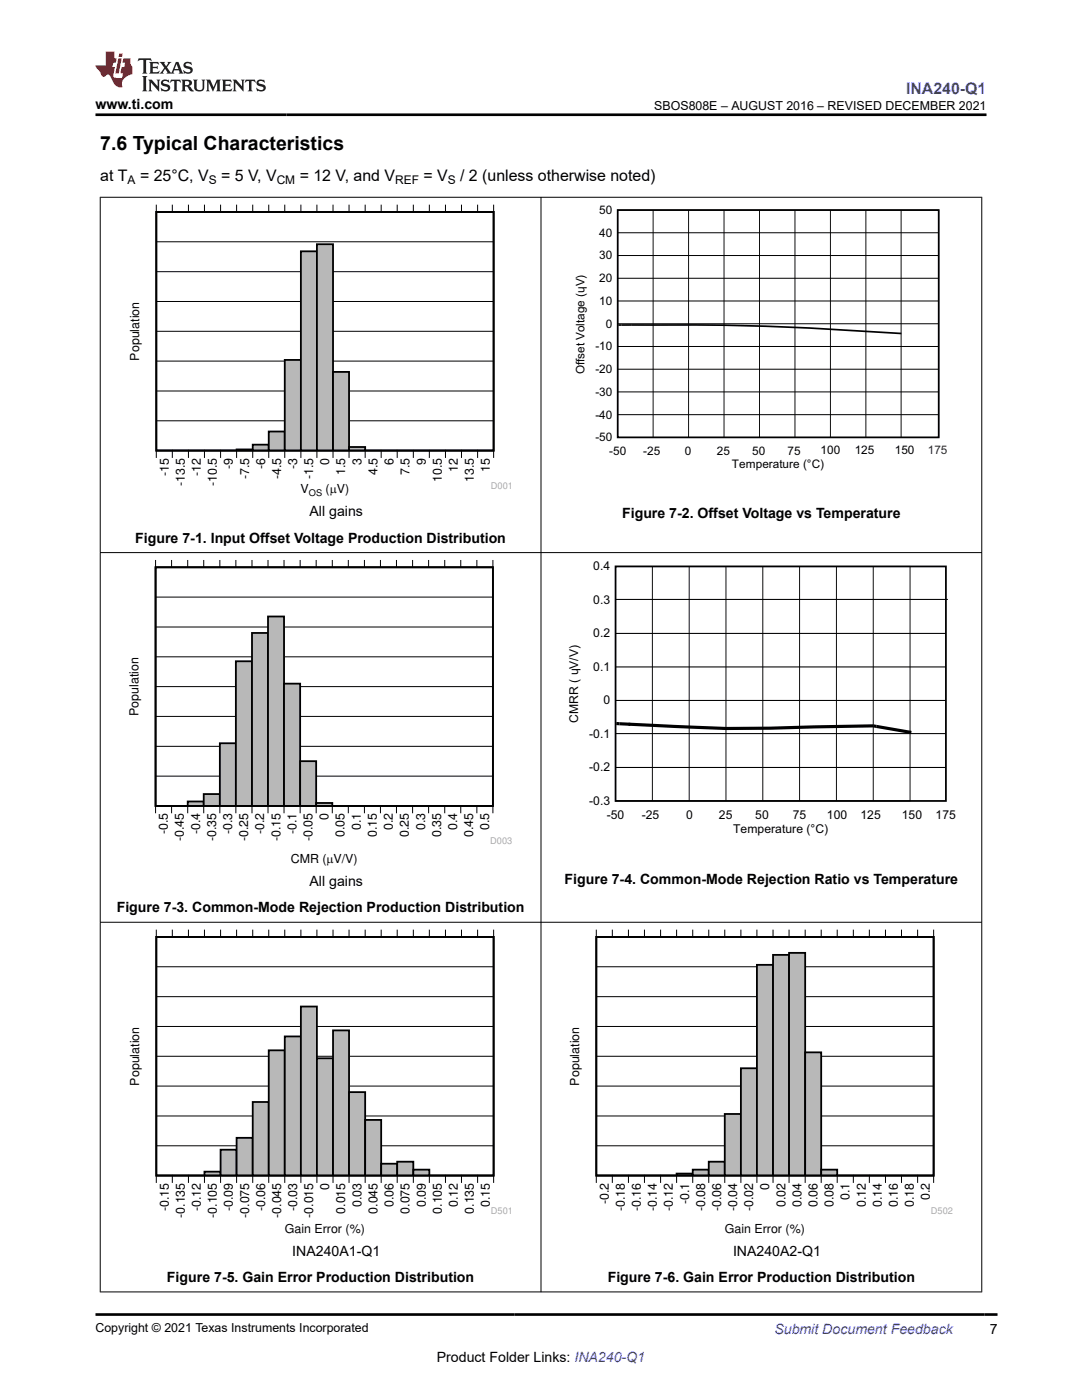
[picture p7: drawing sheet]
<svg xmlns="http://www.w3.org/2000/svg" width="216mm" height="279mm" viewBox="0 0 216 279" stroke-linecap="round" stroke-linejoin="round" font-family="sans-serif">
<path d="M31.2 42.3h67.3v47.6h-67.3zM47.2 89.8v-.1h3.2v.1" fill="none" stroke="#000" stroke-width=".36"/>
<g fill="none" stroke="#000" stroke-width=".2">
<path d="M31.2 40.8v1.5h67.3v-1.5M31.2 54.2h67.3M31.2 48.3h67.3M34.4 40.8v1.5M37.6 40.8v1.5M40.8 40.8v1.5M44 40.8v1.5M47.2 40.8v1.5M50.4 40.8v1.5M53.6 40.8v1.5M56.8 40.8v1.5M60 40.8v1.5"/>
<path d="M63.2 40.8v1.5M66.5 40.8v1.5M69.6 40.8v1.5M72.9 40.8v1.5M76.1 40.8v1.5M79.3 40.8v1.5M82.5 40.8v1.5M85.7 40.8v1.5M88.9 40.8v1.5M92.1 40.8v1.5M95.3 40.8v1.5M31.2 78h67.3"/>
<path d="M31.2 72.1h67.3M31.2 66.1h67.3M31.2 60.2h67.3M31.2 91.4v-1.5h67.3v1.5M31.2 84h67.3M34.4 89.9v1.5M37.6 89.9v1.5M40.8 89.9v1.5M44 89.9v1.5M47.2 89.9v1.5M50.4 89.9v1.5M53.6 89.9v1.5"/>
<path d="M56.8 89.9v1.5M60 89.9v1.5M63.2 89.9v1.5M66.5 89.9v1.5M69.6 89.9v1.5M72.9 89.9v1.5M76.1 89.9v1.5M79.3 89.9v1.5M82.5 89.9v1.5M85.7 89.9v1.5M88.9 89.9v1.5M92.1 89.9v1.5"/>
<path d="M95.3 89.9v1.5"/>
</g>
<path d="M47.2 89.8h3.2" fill="none" stroke="#b8b8b8" stroke-width=".2"/>
<path d="M50.4 88.7h3.2v1.1h-3.2z" fill-rule="evenodd" fill="#b8b8b8"/>
<path d="M50.4 89.8v-1.1h3.2v1.1" fill="none" stroke="#000" stroke-width=".36"/>
<path d="M53.6 86.1h3.2v3.7h-3.2z" fill-rule="evenodd" fill="#b8b8b8"/>
<path d="M53.6 89.8v-3.7h3.2v3.7" fill="none" stroke="#000" stroke-width=".36"/>
<path d="M56.8 71.8h3.2v18h-3.2z" fill-rule="evenodd" fill="#b8b8b8"/>
<path d="M56.8 89.8v-18h3.2v18" fill="none" stroke="#000" stroke-width=".36"/>
<path d="M60 50.2h3.2v39.6h-3.2z" fill-rule="evenodd" fill="#b8b8b8"/>
<path d="M60 89.8v-39.6h3.2v39.6" fill="none" stroke="#000" stroke-width=".36"/>
<path d="M63.2 48.7h3.3v41.1h-3.3z" fill-rule="evenodd" fill="#b8b8b8"/>
<path d="M63.2 89.8v-41.1h3.3v41.1" fill="none" stroke="#000" stroke-width=".36"/>
<path d="M66.5 74.2h3.1v15.6h-3.1z" fill-rule="evenodd" fill="#b8b8b8"/>
<path d="M66.5 89.8v-15.6h3.1v15.6" fill="none" stroke="#000" stroke-width=".36"/>
<path d="M69.6 89.2h3.3v.6h-3.3z" fill-rule="evenodd" fill="#b8b8b8"/>
<path d="M31.2 42.3h67.3v47.6h-67.3zM69.6 89.8v-.6h3.3v.6M31 113.2h67.4v47.6h-67.4z" fill="none" stroke="#000" stroke-width=".36"/>
<path d="M123.3 41.9h64v45.4h-64z" fill="none" stroke="#000" stroke-width=".34"/>
<g fill="none" stroke="#000" stroke-width=".2">
<path d="M123.3 41.9h64v45.4h-64zM123.3 55.5h64M123.3 51h64M123.3 46.5h64M130.3 41.9v45.4M137.4 41.9v45.4M144.5 41.9v45.4M151.6 41.9v45.4M158.6 41.9v45.4M165.7 41.9v45.4M172.8 41.9v45.4M179.8 41.9v45.4"/>
<path d="M123.3 78.2h64M123.3 73.7h64M123.3 69.1h64M123.3 64.6h64M123.3 60.1h64M123.3 82.8h64M31 111.8v1.4h67.4v-1.4M31 119.2h67.4M34.2 111.8v1.4M37.5 111.8v1.4M40.7 111.8v1.4M43.9 111.8v1.4"/>
<path d="M47.1 111.8v1.4M50.3 111.8v1.4M53.5 111.8v1.4M56.7 111.8v1.4M59.9 111.8v1.4M63.1 111.8v1.4M66.3 111.8v1.4M69.5 111.8v1.4M72.7 111.8v1.4M75.9 111.8v1.4M79.1 111.8v1.4M82.3 111.8v1.4"/>
<path d="M85.5 111.8v1.4M88.7 111.8v1.4M91.9 111.8v1.4M95.2 111.8v1.4M31 137h67.4M31 131.1h67.4M31 125.1h67.4M31 154.9h67.4M31 148.9h67.4M31 143h67.4M31 162.3v-1.5h67.4v1.5M34.2 160.8v1.5"/>
<path d="M37.5 160.8v1.5M40.7 160.8v1.5M43.9 160.8v1.5M47.1 160.8v1.5M50.3 160.8v1.5M53.5 160.8v1.5M56.7 160.8v1.5M59.9 160.8v1.5M63.1 160.8v1.5M66.3 160.8v1.5M69.5 160.8v1.5M72.7 160.8v1.5"/>
<path d="M75.9 160.8v1.5M79.1 160.8v1.5M82.3 160.8v1.5M85.5 160.8v1.5M88.7 160.8v1.5M91.9 160.8v1.5M95.2 160.8v1.5"/>
</g>
<path d="M123.4 64.9a823.4 823.4 0 0 1 38.1 .6l18.4 1.1" fill="none" stroke="#000" stroke-width=".32"/>
<path d="M37.5 160h3.2v.7h-3.2z" fill-rule="evenodd" fill="#b8b8b8"/>
<path d="M37.5 160.7v-.7h3.2v.7" fill="none" stroke="#000" stroke-width=".36"/>
<path d="M40.7 158.5h3.2v2.2h-3.2z" fill-rule="evenodd" fill="#b8b8b8"/>
<path d="M40.7 160.7v-2.2h3.2v2.2" fill="none" stroke="#000" stroke-width=".36"/>
<path d="M43.9 148.3h3.2v12.4h-3.2z" fill-rule="evenodd" fill="#b8b8b8"/>
<path d="M43.9 160.7v-12.4h3.2v12.4" fill="none" stroke="#000" stroke-width=".36"/>
<path d="M47.1 132h3.2v28.7h-3.2z" fill-rule="evenodd" fill="#b8b8b8"/>
<path d="M47.1 160.7v-28.7h3.2v28.7" fill="none" stroke="#000" stroke-width=".36"/>
<path d="M50.3 126.3h3.2v34.4h-3.2z" fill-rule="evenodd" fill="#b8b8b8"/>
<path d="M50.3 160.7v-34.4h3.2v34.4" fill="none" stroke="#000" stroke-width=".36"/>
<path d="M53.5 123h3.2v37.7h-3.2z" fill-rule="evenodd" fill="#b8b8b8"/>
<path d="M53.5 160.7v-37.7h3.2v37.7" fill="none" stroke="#000" stroke-width=".36"/>
<path d="M56.7 136.4h3.2v24.3h-3.2z" fill-rule="evenodd" fill="#b8b8b8"/>
<path d="M56.7 160.7v-24.3h3.2v24.3" fill="none" stroke="#000" stroke-width=".36"/>
<path d="M59.9 151.9h3.2v8.8h-3.2z" fill-rule="evenodd" fill="#b8b8b8"/>
<path d="M59.9 160.7v-8.8h3.2v8.8" fill="none" stroke="#000" stroke-width=".36"/>
<path d="M63.1 160.2h3.2v.5h-3.2z" fill-rule="evenodd" fill="#b8b8b8"/>
<path d="M31 113.2h67.4v47.6h-67.4zM63.1 160.7v-.5h3.2v.5" fill="none" stroke="#000" stroke-width=".36"/>
<path d="M113 112.1h77.7v54.6h-77.7z" fill-rule="evenodd" fill="#fff"/>
<path d="M122.8 113h65.9v46.8h-65.9z" fill="none" stroke="#000" stroke-width=".35"/>
<g fill="none" stroke="#000" stroke-width=".2">
<path d="M122.8 113h58.8v46.8h-58.8zM122.8 119.6h66.3M130.2 113v46.9M137.5 113v46.9M144.9 113v46.9M152.2 113v46.9M159.6 113v46.9M166.9 113v46.9M174.2 113v46.9M122.8 139.8h65.9M122.8 133.1h65.9M122.8 126.4h65.9"/>
<path d="M122.8 153.2h65.9M122.8 146.4h65.9M31.2 185.5v1.5h67.3v-1.5M31.2 198.9h67.3M31.2 192.9h67.3M34.4 185.5v1.5M37.6 185.5v1.5M40.8 185.5v1.5M44 185.5v1.5M47.2 185.5v1.5M50.4 185.5v1.5M53.6 185.5v1.5"/>
<path d="M56.8 185.5v1.5M60 185.5v1.5M63.2 185.5v1.5M66.5 185.5v1.5M69.6 185.5v1.5M72.9 185.5v1.5M76.1 185.5v1.5M79.3 185.5v1.5M82.5 185.5v1.5M85.7 185.5v1.5M88.9 185.5v1.5M92.1 185.5v1.5"/>
<path d="M95.3 185.5v1.5M31.2 216.8h67.3M31.2 210.8h67.3M31.2 204.9h67.3M31.2 236.1v-1.5h67.3v1.5M31.2 228.7h67.3M31.2 222.7h67.3M34.4 234.6v1.5M37.6 234.6v1.5M40.8 234.6v1.5M44 234.6v1.5M47.2 234.6v1.5"/>
<path d="M50.4 234.6v1.5M53.6 234.6v1.5M56.8 234.6v1.5M60 234.6v1.5M63.2 234.6v1.5M66.5 234.6v1.5M69.6 234.6v1.5M72.9 234.6v1.5M76.1 234.6v1.5M79.3 234.6v1.5M82.5 234.6v1.5M85.7 234.6v1.5"/>
<path d="M88.9 234.6v1.5M92.1 234.6v1.5M95.3 234.6v1.5"/>
</g>
<path d="M123 144.4l7.2 .4a328.9 328.9 0 0 0 32.3 .3l11.7-.2 7.7 1.3M125.4 144.6h.4" fill="none" stroke="#000" stroke-width=".59"/>
<path d="M31.2 187h67.3v47.6h-67.3z" fill="none" stroke="#000" stroke-width=".36"/>
<path d="M40.8 233.8h3.2v.7h-3.2z" fill-rule="evenodd" fill="#b8b8b8"/>
<path d="M40.8 234.5v-.7h3.2v.7" fill="none" stroke="#000" stroke-width=".36"/>
<path d="M44 229.5h3.2v5h-3.2z" fill-rule="evenodd" fill="#b8b8b8"/>
<path d="M44 234.5v-5h3.2v5" fill="none" stroke="#000" stroke-width=".36"/>
<path d="M47.2 227.1h3.2v7.4h-3.2z" fill-rule="evenodd" fill="#b8b8b8"/>
<path d="M47.2 234.5v-7.4h3.2v7.4" fill="none" stroke="#000" stroke-width=".36"/>
<path d="M50.4 219.9h3.2v14.6h-3.2z" fill-rule="evenodd" fill="#b8b8b8"/>
<path d="M50.4 234.5v-14.6h3.2v14.6" fill="none" stroke="#000" stroke-width=".36"/>
<path d="M53.6 209.6h3.2v24.9h-3.2z" fill-rule="evenodd" fill="#b8b8b8"/>
<path d="M53.6 234.5v-24.9h3.2v24.9" fill="none" stroke="#000" stroke-width=".36"/>
<path d="M56.8 206.8h3.2v27.7h-3.2z" fill-rule="evenodd" fill="#b8b8b8"/>
<path d="M56.8 234.5v-27.7h3.2v27.7" fill="none" stroke="#000" stroke-width=".36"/>
<path d="M60 200.9h3.2v33.6h-3.2z" fill-rule="evenodd" fill="#b8b8b8"/>
<path d="M60 234.5v-33.6h3.2v33.6" fill="none" stroke="#000" stroke-width=".36"/>
<path d="M63.2 211.2h3.3v23.3h-3.3z" fill-rule="evenodd" fill="#b8b8b8"/>
<path d="M63.2 234.5v-23.3h3.3v23.3" fill="none" stroke="#000" stroke-width=".36"/>
<path d="M66.5 205.6h3.1v28.9h-3.1z" fill-rule="evenodd" fill="#b8b8b8"/>
<path d="M66.5 234.5v-28.9h3.1v28.9" fill="none" stroke="#000" stroke-width=".36"/>
<path d="M69.6 218h3.3v16.5h-3.3z" fill-rule="evenodd" fill="#b8b8b8"/>
<path d="M69.6 234.5v-16.5h3.3v16.5" fill="none" stroke="#000" stroke-width=".36"/>
<path d="M72.9 223.5h3.2v11h-3.2z" fill-rule="evenodd" fill="#b8b8b8"/>
<path d="M72.9 234.5v-11h3.2v11" fill="none" stroke="#000" stroke-width=".36"/>
<path d="M76.1 232.2h3.2v2.3h-3.2z" fill-rule="evenodd" fill="#b8b8b8"/>
<path d="M76.1 234.5v-2.3h3.2v2.3" fill="none" stroke="#000" stroke-width=".36"/>
<path d="M79.3 231.8h3.2v2.7h-3.2z" fill-rule="evenodd" fill="#b8b8b8"/>
<path d="M79.3 234.5v-2.7h3.2v2.7" fill="none" stroke="#000" stroke-width=".36"/>
<path d="M82.5 233.4h3.2v1.1h-3.2z" fill-rule="evenodd" fill="#b8b8b8"/>
<path d="M31.2 187h67.3v47.6h-67.3zM119 187h67.3v47.6h-67.3zM82.5 234.5v-1.1h3.2v1.1M135 234.5v-.3h3.2v.3" fill="none" stroke="#000" stroke-width=".36"/>
<g fill="none" stroke="#000" stroke-width=".2">
<path d="M119 185.5v1.5h67.3v-1.5M119 198.9h67.3M119 192.9h67.3M122.2 185.5v1.5M125.4 185.5v1.5M128.6 185.5v1.5M131.8 185.5v1.5M135 185.5v1.5M138.2 185.5v1.5M141.4 185.5v1.5M144.6 185.5v1.5M147.8 185.5v1.5"/>
<path d="M151 185.5v1.5M154.2 185.5v1.5M157.4 185.5v1.5M160.7 185.5v1.5M163.9 185.5v1.5M167.1 185.5v1.5M170.3 185.5v1.5M173.5 185.5v1.5M176.7 185.5v1.5M179.9 185.5v1.5M183.1 185.5v1.5M119 216.8h67.3"/>
<path d="M119 210.8h67.3M119 204.9h67.3M119 236.1v-1.5h67.3v1.5M119 228.7h67.3M119 222.7h67.3M122.2 234.6v1.5M125.4 234.6v1.5M128.6 234.6v1.5M131.8 234.6v1.5M135 234.6v1.5M138.2 234.6v1.5M141.4 234.6v1.5"/>
<path d="M144.6 234.6v1.5M147.8 234.6v1.5M151 234.6v1.5M154.2 234.6v1.5M157.4 234.6v1.5M160.7 234.6v1.5M163.9 234.6v1.5M167.1 234.6v1.5M170.3 234.6v1.5M173.5 234.6v1.5M176.7 234.6v1.5M179.9 234.6v1.5"/>
<path d="M183.1 234.6v1.5"/>
</g>
<path d="M135 234.4h3.2" fill="none" stroke="#b8b8b8" stroke-width=".3"/>
<path d="M138.2 233.4h3.2v1.1h-3.2z" fill-rule="evenodd" fill="#b8b8b8"/>
<path d="M138.2 234.5v-1.1h3.2v1.1" fill="none" stroke="#000" stroke-width=".36"/>
<path d="M141.4 231.8h3.2v2.7h-3.2z" fill-rule="evenodd" fill="#b8b8b8"/>
<path d="M141.4 234.5v-2.7h3.2v2.7" fill="none" stroke="#000" stroke-width=".36"/>
<path d="M144.6 222.3h3.2v12.2h-3.2z" fill-rule="evenodd" fill="#b8b8b8"/>
<path d="M144.6 234.5v-12.2h3.2v12.2" fill="none" stroke="#000" stroke-width=".36"/>
<path d="M147.8 213.2h3.2v21.3h-3.2z" fill-rule="evenodd" fill="#b8b8b8"/>
<path d="M147.8 234.5v-21.3h3.2v21.3" fill="none" stroke="#000" stroke-width=".36"/>
<path d="M151 192.6h3.2v41.9h-3.2z" fill-rule="evenodd" fill="#b8b8b8"/>
<path d="M151 234.5v-41.9h3.2v41.9" fill="none" stroke="#000" stroke-width=".36"/>
<path d="M154.2 190.6h3.2v43.9h-3.2z" fill-rule="evenodd" fill="#b8b8b8"/>
<path d="M154.2 234.5v-43.9h3.2v43.9" fill="none" stroke="#000" stroke-width=".36"/>
<path d="M157.4 190.2h3.3v44.3h-3.3z" fill-rule="evenodd" fill="#b8b8b8"/>
<path d="M157.4 234.5v-44.3h3.3v44.3" fill="none" stroke="#000" stroke-width=".36"/>
<path d="M160.7 210h3.2v24.5h-3.2z" fill-rule="evenodd" fill="#b8b8b8"/>
<path d="M160.7 234.5v-24.5h3.2v24.5" fill="none" stroke="#000" stroke-width=".36"/>
<path d="M163.9 233.4h3.2v1.1h-3.2z" fill-rule="evenodd" fill="#b8b8b8"/>
<path d="M119 187h67.3v47.6h-67.3zM163.9 234.5v-1.1h3.2v1.1" fill="none" stroke="#000" stroke-width=".36"/>
<path d="M19.9 39.4h176.1M20 39.3v218.6M107.9 39.3v218.6M195.9 39.3v218.6M19.9 110.3h176.1M19.9 184.1h176.1M19.9 257.8h176.1" fill="none" stroke="#000" stroke-width=".2"/>
<path d="M27.7 11.6l-.2 .6 .5-.2h.6v.1v2.2l-.2 .4h1l-.2-.4v-2.2v-.1h.5l.5 .2-.1-.6zM29.8 12.4l.2 .3v1.6l-.2 .4h1.9l.1-.6a1.08 1.08 0 0 1-1.3 .2v-.7h.6l.4 .2v-.7l-.4 .2h-.6v-.5l.2-.2a1 1 0 0 1 1 .3l-.1-.5zM31.8 12.4l1 1.1-1 1.2h.9l-.2-.2 .4-.8 .5 .8-.2 .2h1.6l-.2-.2 .1-.5h1l.1 .5-.1 .2h.9l-.2-.4-.8-1.9h-.5l-1 2.1-.8-1.1 .9-1h-.8l.2 .2-.5 .6-.3-.6 .1-.2zM35.2 12.8l.4 1h-.8zM36.8 12.5a.65 .65 0 0 0-.2 .7 .65 .65 0 0 0 .6 .5l.7 .1 .1 .3a.79 .79 0 0 1-.7 .4 .79 .79 0 0 1-.7-.5l.1 .7 .2-.1a.93 .93 0 0 0 1.1 0 .93 .93 0 0 0 .4-.9 1.46 1.46 0 0 0-1.2-.6l-.1-.3a1.09 1.09 0 0 1 1.2 .2l-.2-.6-.1 .1-.6-.2zM28.4 15.2l.2 .4v2.2l-.2 .4h1l-.2-.4v-2.2l.2-.4zM29.6 15.9l.2 .4v1.5l-.2 .4h.8l-.3-.4v-1.3l1.7 1.8v-2l.2-.4h-.8l.2 .2 .1 1.1-1.2-1.3zM32.3 16a.65 .65 0 0 0-.2 .8 .65 .65 0 0 0 .7 .4l.6 .2 .1 .2a.79 .79 0 0 1-.7 .4 .79 .79 0 0 1-.7-.5l.1 .7 .2-.1a.93 .93 0 0 0 1.1 .1 .93 .93 0 0 0 .4-1 1.46 1.46 0 0 0-1.2-.5l-.1-.4a1.09 1.09 0 0 1 1.2 .2l-.2-.6-.1 .1-.6-.1zM34.1 15.9l-.1 .6a.63 .63 0 0 1 .7-.3l.1 1.6-.3 .4h1l-.2-.4v-1.6a.66 .66 0 0 1 .8 .3l-.1-.6zM36.2 15.9l.2 .4v1.5l-.2 .4h.9l-.2-.2v-.7h.5l.1 .2a.79 .79 0 0 0 1.2 .6l-1-.9a.61 .61 0 0 0 .6-.6 .61 .61 0 0 0-.5-.7zM36.9 16.2h.2a.47 .47 0 0 1 .5 .1 .47 .47 0 0 1 .1 .5l-.2 .1-.6 .1zM38.5 15.9l.2 .2a2.27 2.27 0 0 0 .4 2 1.04 1.04 0 0 0 1.7-.7v-1.3l.2-.2h-.8l.2 .4v1.1a.6 .6 0 0 1-.6 .6 .6 .6 0 0 1-.6-.6v-1.1l.3-.4zM41.1 15.9l.2 .4v1.5l-.2 .4h.7l-.2-.4v-1.4l.9 1.9 .8-1.9v1.4l-.2 .4h1l-.3-.4v-1.5l.3-.4h-.8l-.7 1.5-.7-1.5zM44.3 15.9l.2 .4v1.5l-.2 .4h1.9l.1-.6a1.09 1.09 0 0 1-1.3 .2v-.7h.6l.4 .2v-.6l-.4 .2h-.6v-.6l.2-.1a1.01 1.01 0 0 1 1 .3l-.1-.6zM46.4 15.9l.3 .4v1.5l-.3 .4h.8l-.2-.4v-1.3l1.6 1.8v-2l.2-.4h-.7l.2 .2v1.1l-1.2-1.3zM49 15.9l-.1 .6a.63 .63 0 0 1 .8-.3v1.6l-.3 .4h1l-.2-.4v-1.6a.66 .66 0 0 1 .8 .3l-.1-.6zM51.4 16a.65 .65 0 0 0-.2 .8 .65 .65 0 0 0 .6 .4l.6 .2 .2 .2a.79 .79 0 0 1-.8 .4 .79 .79 0 0 1-.6-.5l.1 .7 .2-.1a.93 .93 0 0 0 1 .1 .93 .93 0 0 0 .5-1 1.46 1.46 0 0 0-1.3-.5l-.1-.4a1.09 1.09 0 0 1 1.3 .2l-.2-.6-.2 .1-.5-.1z" fill="#231f20"/>
<path d="M21.1 10.3v2.7h-2.1l.1 .4 .9 1a.95 .95 0 0 0 .9 .9 .59 .59 0 0 1 .6-.4 .59 .59 0 0 1 .5 .3l.4 .8a1.59 1.59 0 0 0 2.1 1.4 1.61 1.61 0 0 1 1-2.3l1-.3-.1-1.5a1.59 1.59 0 0 1-.4-1.7h-1.4l-.2 .9h.5l-.1 .9h-.5l-.2 .9v.3l.4 .1-.2 .9h-.6a.73 .73 0 0 1-1.1-.7l.3-1.5h-.5l.2-.9h.5l.2-.9h-.5v-1.3zM23.6 11.6l-.6 3.1h.7l.6-3.1zM23.8 10.7l-.1 .6h.7l.1-.6z" fill="#ed1c24"/>
<path d="M19 22.9h177.8M19 262.3h180" fill="none" stroke="#000" stroke-width=".53"/>
<text font-size="3.9" x="20" y="29.9">7.6 Typical Characteristics</text>
<text font-size="3.2" fill="#00f" x="180.8" y="18.7">INA240-Q1</text>
<g font-size="3.2">
<text x="20" y="36.1">at T</text>
<text x="27.9" y="36.1">= 25°C, V</text>
<text x="44.1" y="36.1">= 5 V, V</text>
<text x="59.8" y="36.1">= 12 V, and V</text>
<text x="84.5" y="36.1">= V</text>
<text x="91.8" y="36.1">/ 2 (unless otherwise noted)</text>
</g>
<g font-size="2.8">
<text x="19" y="21.8">www.ti.com</text>
<text x="61.8" y="103.1">All gains</text>
<text x="124.1" y="103.4">Figure 7-2. Offset Voltage vs Temperature</text>
<text x="27" y="108.3">Figure 7-1. Input Offset Voltage Production Distribution</text>
<text x="61.8" y="176.8">All gains</text>
<text x="112.7" y="176.3">Figure 7-4. Common-Mode Rejection Ratio vs Temperature</text>
<text x="23.3" y="182.1">Figure 7-3. Common-Mode Rejection Production Distribution</text>
<text x="58.3" y="250.6">INA240A1-Q1</text>
<text x="146.3" y="250.6">INA240A2-Q1</text>
<text x="33.3" y="255.8">Figure 7-5. Gain Error Production Distribution</text>
<text x="121.3" y="255.8">Figure 7-6. Gain Error Production Distribution</text>
<text x="197.5" y="266.1">7</text>
<text x="87.2" y="271.7">Product Folder Links: INA240-Q1</text>
</g>
<text font-size="2.8" fill="#00f" x="154.5" y="266.2">Submit Document Feedback</text>
<g font-size="2.5">
<text x="130.6" y="21.9">SBOS808E – AUGUST 2016 – REVISED DECEMBER 2021</text>
<text x="27.8" y="72" transform="rotate(-90 27.8 72)">Population</text>
<text x="33.7" y="94.9" transform="rotate(-90 33.7 94.9)">-15</text>
<text x="40.1" y="94.9" transform="rotate(-90 40.1 94.9)">-12</text>
<text x="46.5" y="93.5" transform="rotate(-90 46.5 93.5)">-9</text>
<text x="49.7" y="95.6" transform="rotate(-90 49.7 95.6)">-7.5</text>
<text x="52.9" y="93.5" transform="rotate(-90 52.9 93.5)">-6</text>
<text x="56.1" y="95.6" transform="rotate(-90 56.1 95.6)">-4.5</text>
<text x="59.3" y="93.5" transform="rotate(-90 59.3 93.5)">-3</text>
<text x="62.5" y="95.6" transform="rotate(-90 62.5 95.6)">-1.5</text>
<text x="65.7" y="92.7" transform="rotate(-90 65.7 92.7)">0</text>
<text x="68.9" y="94.8" transform="rotate(-90 68.9 94.8)">1.5</text>
<text x="72.1" y="92.7" transform="rotate(-90 72.1 92.7)">3</text>
<text x="75.3" y="94.8" transform="rotate(-90 75.3 94.8)">4.5</text>
<text x="78.5" y="92.7" transform="rotate(-90 78.5 92.7)">6</text>
<text x="81.7" y="94.8" transform="rotate(-90 81.7 94.8)">7.5</text>
<text x="85" y="92.7" transform="rotate(-90 85 92.7)">9</text>
<text x="91.3" y="94.1" transform="rotate(-90 91.3 94.1)">12</text>
<text x="97.8" y="94.1" transform="rotate(-90 97.8 94.1)">15</text>
<text x="36.9" y="97" transform="rotate(-90 36.9 97)">-13.5</text>
<text x="43.3" y="97" transform="rotate(-90 43.3 97)">-10.5</text>
<text x="60" y="98.5">V</text>
<text x="65" y="98.5">(PV)</text>
<text x="88.1" y="96.2" transform="rotate(-90 88.1 96.2)">10.5</text>
<text x="94.6" y="96.2" transform="rotate(-90 94.6 96.2)">13.5</text>
<text x="27.6" y="142.9" transform="rotate(-90 27.6 142.9)">Population</text>
<text x="33.5" y="166.5" transform="rotate(-90 33.5 166.5)">-0.5</text>
<text x="36.7" y="167.9" transform="rotate(-90 36.7 167.9)">-0.45</text>
<text x="39.9" y="166.5" transform="rotate(-90 39.9 166.5)">-0.4</text>
<text x="43.1" y="167.9" transform="rotate(-90 43.1 167.9)">-0.35</text>
<text x="46.3" y="166.5" transform="rotate(-90 46.3 166.5)">-0.3</text>
<text x="49.5" y="167.9" transform="rotate(-90 49.5 167.9)">-0.25</text>
<text x="52.7" y="166.5" transform="rotate(-90 52.7 166.5)">-0.2</text>
<text x="56" y="167.9" transform="rotate(-90 56 167.9)">-0.15</text>
<text x="59.2" y="166.5" transform="rotate(-90 59.2 166.5)">-0.1</text>
<text x="62.4" y="167.9" transform="rotate(-90 62.4 167.9)">-0.05</text>
<text x="65.6" y="163.6" transform="rotate(-90 65.6 163.6)">0</text>
<text x="68.8" y="167.1" transform="rotate(-90 68.8 167.1)">0.05</text>
<text x="72" y="165.7" transform="rotate(-90 72 165.7)">0.1</text>
<text x="75.2" y="167.1" transform="rotate(-90 75.2 167.1)">0.15</text>
<text x="78.4" y="165.7" transform="rotate(-90 78.4 165.7)">0.2</text>
<text x="81.6" y="167.1" transform="rotate(-90 81.6 167.1)">0.25</text>
<text x="84.8" y="165.7" transform="rotate(-90 84.8 165.7)">0.3</text>
<text x="88" y="167.1" transform="rotate(-90 88 167.1)">0.35</text>
<text x="91.2" y="165.7" transform="rotate(-90 91.2 165.7)">0.4</text>
<text x="94.4" y="167.1" transform="rotate(-90 94.4 167.1)">0.45</text>
<text x="97.6" y="165.7" transform="rotate(-90 97.6 165.7)">0.5</text>
<text x="58" y="172.3">CMR (PV/V)</text>
<text x="27.8" y="216.6" transform="rotate(-90 27.8 216.6)">Population</text>
<text x="115.6" y="216.6" transform="rotate(-90 115.6 216.6)">Population</text>
<text x="65.7" y="237.4" transform="rotate(-90 65.7 237.4)">0</text>
<text x="153.5" y="237.4" transform="rotate(-90 153.5 237.4)">0</text>
<text x="169.5" y="239.5" transform="rotate(-90 169.5 239.5)">0.1</text>
<text x="185.6" y="239.5" transform="rotate(-90 185.6 239.5)">0.2</text>
<text x="33.7" y="241.7" transform="rotate(-90 33.7 241.7)">-0.15</text>
<text x="36.9" y="243.1" transform="rotate(-90 36.9 243.1)">-0.135</text>
<text x="40.1" y="241.7" transform="rotate(-90 40.1 241.7)">-0.12</text>
<text x="43.3" y="243.1" transform="rotate(-90 43.3 243.1)">-0.105</text>
<text x="46.5" y="241.7" transform="rotate(-90 46.5 241.7)">-0.09</text>
<text x="49.7" y="243.1" transform="rotate(-90 49.7 243.1)">-0.075</text>
<text x="52.9" y="241.7" transform="rotate(-90 52.9 241.7)">-0.06</text>
<text x="56.1" y="243.1" transform="rotate(-90 56.1 243.1)">-0.045</text>
<text x="59.3" y="241.7" transform="rotate(-90 59.3 241.7)">-0.03</text>
<text x="62.5" y="243.1" transform="rotate(-90 62.5 243.1)">-0.015</text>
<text x="68.9" y="242.2" transform="rotate(-90 68.9 242.2)">0.015</text>
<text x="72.1" y="240.9" transform="rotate(-90 72.1 240.9)">0.03</text>
<text x="75.3" y="242.2" transform="rotate(-90 75.3 242.2)">0.045</text>
<text x="78.5" y="240.9" transform="rotate(-90 78.5 240.9)">0.06</text>
<text x="81.7" y="242.2" transform="rotate(-90 81.7 242.2)">0.075</text>
<text x="85" y="240.9" transform="rotate(-90 85 240.9)">0.09</text>
<text x="88.1" y="242.2" transform="rotate(-90 88.1 242.2)">0.105</text>
<text x="91.3" y="240.9" transform="rotate(-90 91.3 240.9)">0.12</text>
<text x="94.6" y="242.2" transform="rotate(-90 94.6 242.2)">0.135</text>
<text x="97.8" y="240.9" transform="rotate(-90 97.8 240.9)">0.15</text>
<text x="121.5" y="240.3" transform="rotate(-90 121.5 240.3)">-0.2</text>
<text x="124.7" y="241.7" transform="rotate(-90 124.7 241.7)">-0.18</text>
<text x="127.9" y="241.7" transform="rotate(-90 127.9 241.7)">-0.16</text>
<text x="131.1" y="241.7" transform="rotate(-90 131.1 241.7)">-0.14</text>
<text x="134.3" y="241.7" transform="rotate(-90 134.3 241.7)">-0.12</text>
<text x="137.5" y="240.3" transform="rotate(-90 137.5 240.3)">-0.1</text>
<text x="140.7" y="241.7" transform="rotate(-90 140.7 241.7)">-0.08</text>
<text x="143.9" y="241.7" transform="rotate(-90 143.9 241.7)">-0.06</text>
<text x="147.1" y="241.7" transform="rotate(-90 147.1 241.7)">-0.04</text>
<text x="150.3" y="241.7" transform="rotate(-90 150.3 241.7)">-0.02</text>
<text x="156.7" y="240.9" transform="rotate(-90 156.7 240.9)">0.02</text>
<text x="159.9" y="240.9" transform="rotate(-90 159.9 240.9)">0.04</text>
<text x="163.1" y="240.9" transform="rotate(-90 163.1 240.9)">0.06</text>
<text x="166.3" y="240.9" transform="rotate(-90 166.3 240.9)">0.08</text>
<text x="172.7" y="240.9" transform="rotate(-90 172.7 240.9)">0.12</text>
<text x="175.9" y="240.9" transform="rotate(-90 175.9 240.9)">0.14</text>
<text x="179.1" y="240.9" transform="rotate(-90 179.1 240.9)">0.16</text>
<text x="182.4" y="240.9" transform="rotate(-90 182.4 240.9)">0.18</text>
<text x="56.8" y="246">Gain Error (%)</text>
<text x="144.6" y="246">Gain Error (%)</text>
<text x="19" y="265.9">Copyright © 2021 Texas Instruments Incorporated</text>
</g>
<g font-size="2.4">
<text x="25.5" y="36.7">A</text>
<text x="41.7" y="36.7">S</text>
<text x="55.2" y="36.7">CM</text>
<text x="78.8" y="36.7">REF</text>
<text x="89.3" y="36.7">S</text>
<text x="119.6" y="47.2">40</text>
<text x="119.6" y="42.7">50</text>
<text x="119.6" y="51.8">30</text>
<text x="119.6" y="56.3">20</text>
<text x="119.6" y="60.8">10</text>
<text x="120.9" y="65.4">0</text>
<text x="118.8" y="69.9">-10</text>
<text x="116.6" y="74.6" transform="rotate(-90 116.6 74.6)">Of</text>
<text x="116.6" y="72.8" transform="rotate(-90 116.6 72.8)">fset Voltage ( V)</text>
<text x="118.8" y="74.5">-20</text>
<text x="118.8" y="83.5">-40</text>
<text x="118.8" y="79">-30</text>
<text x="118.8" y="88.1">-50</text>
<text x="121.5" y="90.8">-50</text>
<text x="128.3" y="90.8">-25</text>
<text x="136.7" y="90.8">0</text>
<text x="143.1" y="90.8">25</text>
<text x="146.1" y="93.4">Temperature (°C)</text>
<text x="150.1" y="90.8">50</text>
<text x="157.1" y="90.8">75</text>
<text x="163.7" y="90.5">100</text>
<text x="170.5" y="90.6">125</text>
<text x="178.6" y="90.6">150</text>
<text x="118.4" y="113.8">0.4</text>
<text x="118.4" y="120.5">0.3</text>
<text x="118.4" y="127.2">0.2</text>
<text x="118.4" y="133.9">0.1</text>
<text x="120.4" y="140.6">0</text>
<text x="115.4" y="144.2" transform="rotate(-90 115.4 144.2)">CMRR ( ɥV/V)</text>
<text x="117.6" y="147.3">-0.1</text>
<text x="117.6" y="154">-0.2</text>
<text x="117.6" y="160.6">-0.3</text>
<text x="121.1" y="163.4">-50</text>
<text x="128.1" y="163.4">-25</text>
<text x="136.9" y="163.4">0</text>
<text x="143.5" y="163.4">25</text>
<text x="146.3" y="166.2">Temperature (°C)</text>
<text x="150.7" y="163.4">50</text>
<text x="158.2" y="163.4">75</text>
<text x="165" y="163.4">100</text>
<text x="171.7" y="163.4">125</text>
<text x="180" y="163.4">150</text>
<text x="186.7" y="163.4">175</text>
</g>
<text font-size="2.3" x="116.6" y="58.5" transform="rotate(-90 116.6 58.5)">ɥ</text>
<text font-size="2.3" fill="#2b292a" x="185.1" y="90.6">175</text>
<text font-size="1.8" x="61.6" y="98.9">OS</text>
<g font-size="1.8" fill="#a9a9a9">
<text x="98" y="97.5">D001</text>
<text x="97.8" y="168.4">D003</text>
<text x="98" y="242.2">D501</text>
<text x="185.8" y="242.2">D502</text>
</g>
</svg>
